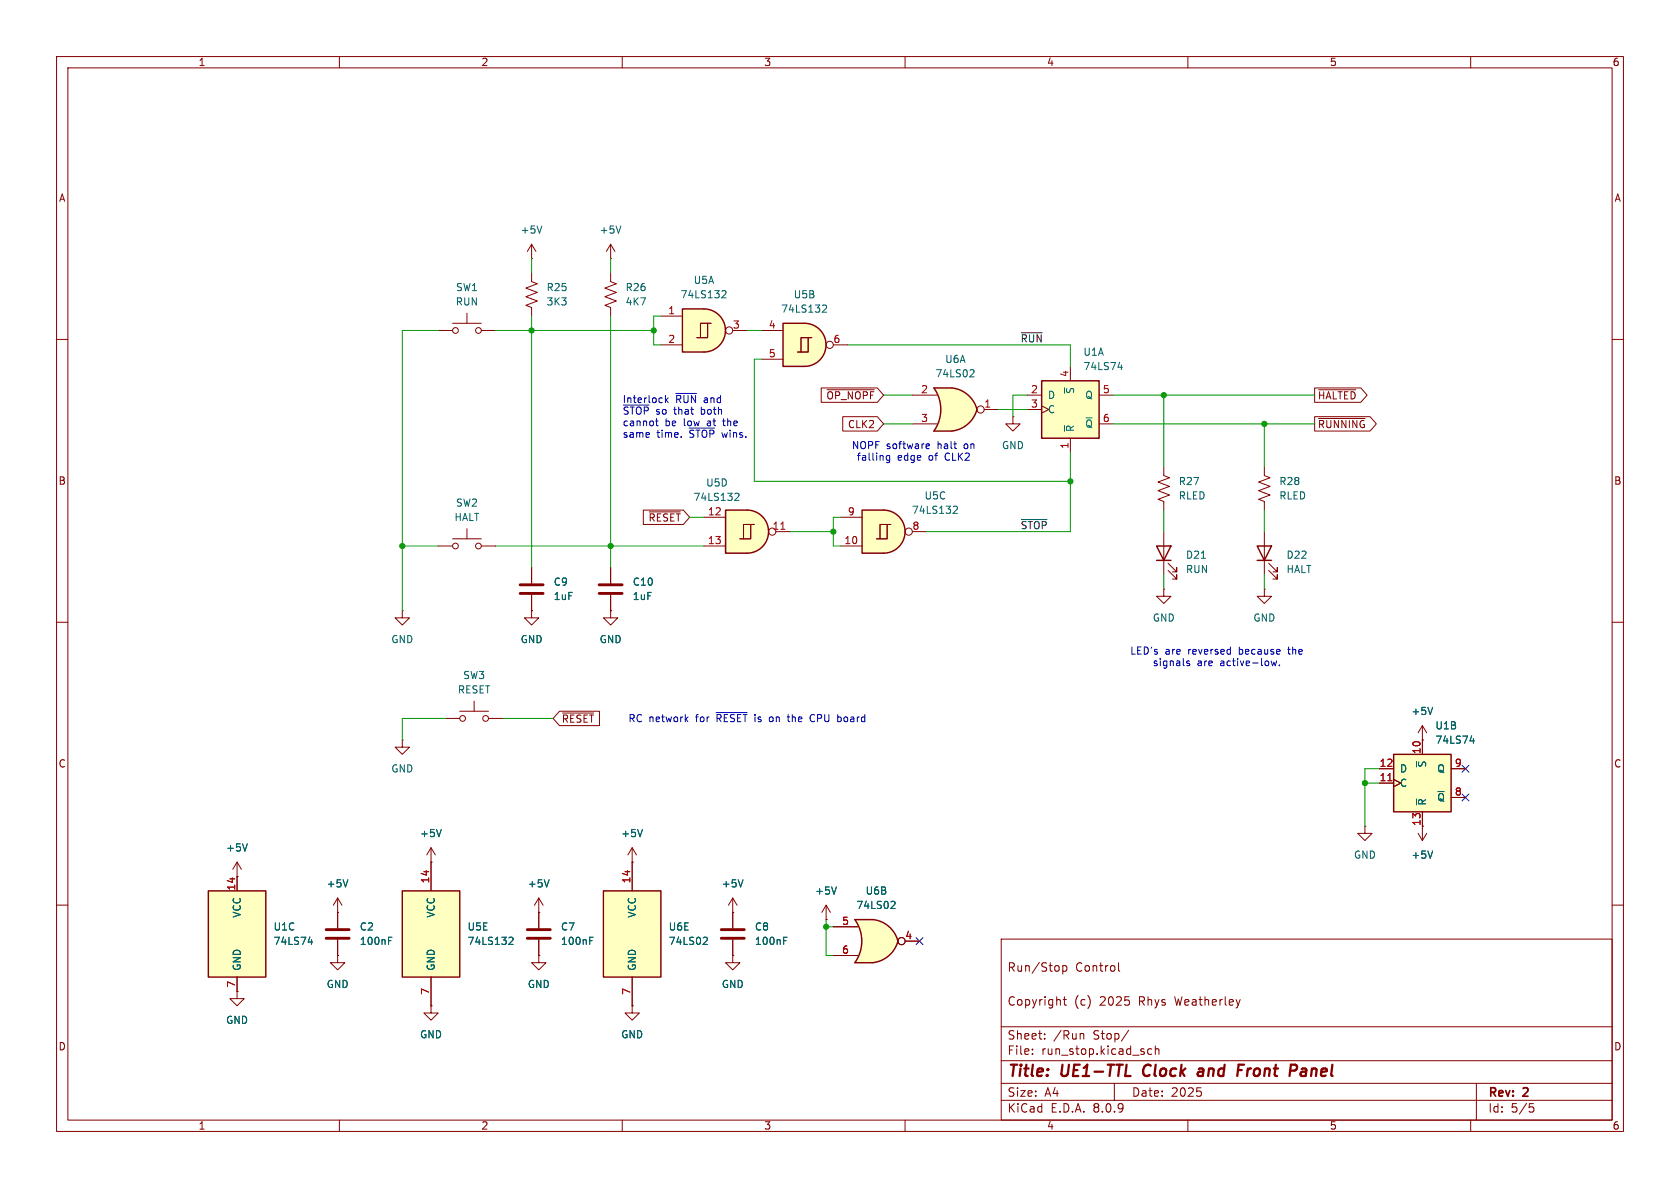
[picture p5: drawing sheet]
<svg xmlns="http://www.w3.org/2000/svg" width="297mm" height="210mm" viewBox="0 0 297 210" stroke-linecap="round" stroke-linejoin="round" font-family="sans-serif">
<g fill="none" stroke="#840000" stroke-width=".18">
<path d="M10 10h277v190h-277zM12 12h273v186h-273zM60 10v2M110 10v2M160 10v2M210 10v2M260 10v2M94 45.7h.1M94 43.2l-.8 1.3M94 43.2v2.5M94 43.2l.7 1.3M107.9 45.7h.1"/>
<path d="M107.9 43.2v2.5M107.9 43.2l-.7 1.3M107.9 43.2l.8 1.3M10 60h2M285 60h2M205.7 82.6v1.5l1.1 .4-2.1 .7 2.1 .8-2.1 .7 2.1 .8-2.1 .8 1 .3v1.6M10 110h2M107.9 108v1.2h1.3l-1.3 1.3-1.2-1.3h1.2M107.9 108h.1M107.9 100.3v2.8M107.9 105.2v2.8M285 110h2"/>
<path d="M76.2 152.4h.1M76.2 149.9l-.8 1.2M76.2 149.9v2.5M76.2 149.9l.8 1.2M10 160h2M95.2 168.9v1.3h1.3l-1.3 1.3-1.2-1.3h1.2M95.2 168.9h.1M177 166h108v32h-108zM187.9 170.7v1.5M187.9 170.8l.4-.1 .3 .3v.4l-.1 .2h-.6M188 176.7h.5M188.2 176.2v1.3l.3 .2"/>
<path d="M197.7 170.2v1.3l.3 .2M285 160h2M60 198v2M110 198v2M160 198v2M177 194.5h108M177 191.5h108M177 187.5h108M177 181.5h108M182.5 186.3v.1M182.5 185.5v.1M184.7 183.6v.1"/>
<path d="M184.7 182.8v.1M191.2 182.7h.2l.2 .2v.8M197 191.5v3M199.5 182.1l-1.3 2M203.6 185.5l-.4-.1-.3 .3v.4l.1 .2h.6M204.2 185.5l.3-.1 .3 .1 .1 .9M204.2 184.9v1.5M210 198v2M211.6 192.3h.7M212.2 192.9l.2 .3-.2 .5M260 198v2M261 191.5v6.5"/>
<path d="M270.4 195.1h.7M270.5 195.7h.4l.3 .3-.2 .5-.5 .1"/>
</g>
<path d="M202.4 188.5a1.27 1.27 0 0 0 0 1.6M211.8 190.1l.2 .1 .6-.1M211.9 189l.2-.1 .6 .1M212.7 189.4h-.6l-.4 .3M219 188.2h.9M230.7 188.9l-.6 .1M230.7 189.4h-.4a.4 .4 0 0 0-.4 .4 .4 .4 0 0 0 .3 .4h.4" fill="none" stroke="#840000" stroke-width=".4"/>
<path d="M105.9 104.9h4.1M105.9 103.4h4.1" fill="none" stroke="#840000" stroke-width=".51"/>
<path d="M95.8 39.9l-.4 1.3M109.8 39.9l-.5 1.3M78 146.6l-.4 1.3" fill="none" stroke="#006464" stroke-width=".18"/>
<path d="M71.1 157.5h10.2v15.2h-10.2z" fill="#ffffc2"/>
<path d="M71.1 157.5h10.2v15.2h-10.2z" fill="none" stroke="#840000" stroke-width=".25"/>
<path d="M76.2 152.4v5.1M76.2 172.7v5.1" fill="none" stroke="#840000" stroke-width=".18"/>
<path d="M90.2 165.7h.4l.1 .3-.8 .9h.8" fill="none" stroke="#006464" stroke-width=".18"/>
<path d="M246.4 133.4h10.1v10.1h-10.1z" fill="#ffffc2"/>
<path d="M246.4 133.4h10.1v10.1h-10.1z" fill="none" stroke="#840000" stroke-width=".25"/>
<path d="M243.8 138.4h2.6M243.8 135.9h2.6M246.4 137.8l1.2 .6-1.2 .7M251.5 130.8h.1M251.5 128.3v5.1M251.5 128.3l-.8 1.2M251.5 128.3l.7 1.2M256.5 135.9h2.6M251.5 143.5v2.6M256.5 141h2.6" fill="none" stroke="#840000" stroke-width=".18"/>
<path d="M245.4 138h.7" fill="none" stroke="#a90000" stroke-width=".18"/>
<path d="M253.3 125l-.4 1.3M259.9 131h.8M260.5 130.5v.9M250.4 141.3v1" fill="none" stroke="#006464" stroke-width=".18"/>
<path d="M184.1 67.3h10.2v10.2h-10.2z" fill="#ffffc2"/>
<path d="M184.1 67.3h10.2v10.2h-10.2z" fill="none" stroke="#840000" stroke-width=".25"/>
<path d="M181.6 69.9h2.5M181.6 72.4h2.5M184.1 71.8l1.3 .6-1.3 .6M189.2 64.8v2.5M189.2 77.5v2.5M194.3 69.9h2.5M194.3 74.9h2.5M223.5 82.6v1.5l1 .4-2 .7 2 .8-2 .7 2 .8-2 .8 1 .3v1.6M111.8 152.4h.1M111.8 149.9l-.8 1.2M111.8 149.9v2.5M111.8 149.9l.7 1.2" fill="none" stroke="#840000" stroke-width=".18"/>
<path d="M188.2 75.2v1M197.6 64.9h.8M198.2 64.5v.8M113.6 146.6l-.4 1.3" fill="none" stroke="#006464" stroke-width=".18"/>
<path d="M153.7 165l5 1.4a5.2 5.2 0 0 1-4.4 3.8z" fill="#ffffc2" stroke="#ffffc2" stroke-width=".18"/>
<path d="M151.1 170.2h3.2M151.1 162.6h3.2" fill="none" stroke="#ffffc2" stroke-width=".18"/>
<path d="M151.1 162.6h3.2v7.6h-3.2a6.7 6.7 0 0 0 0-7.6z" fill="#ffffc2"/>
<path d="M154.3 162.6a5.1 5.1 0 0 1 4.4 3.8l-4.9 1.3z" fill="#ffffc2" stroke="#ffffc2" stroke-width=".18"/>
<path d="M204.5 96.5h2.5l-1.3 2.6zM204.5 99.1h2.5M222.2 96.5h2.6l-1.3 2.6zM222.2 99.1h2.6M154.3 162.6h-3.2a6.6 6.6 0 0 1 0 7.6h3.2M154.3 162.6a5.1 5.1 0 0 1 4.4 3.8 5.2 5.2 0 0 1-4.4 3.8" fill="none" stroke="#840000" stroke-width=".25"/>
<g fill="none" stroke="#840000" stroke-width=".18">
<path d="M205.7 94v7.6M206.5 99.6l1.5 1.5v-.8v.8h-.7M223.5 94v7.6M224.3 99.6l1.5 1.5v-.8v.8h-.8M205.7 104.1v1.3h1.3l-1.3 1.3-1.2-1.3h1.2M205.7 104.1h.1M206.5 100.8l1.5 1.6v-.8v.8h-.7M223.5 104.1v1.3h1.3l-1.3 1.3-1.3-1.3h1.3M223.5 104.1h.1M224.3 100.8l1.5 1.6v-.8v.8h-.8M129.5 158.8v5.3M129.5 158.8l-.7 1.2"/>
<path d="M129.5 158.8l.8 1.2M111.8 177.8v1.3h1.2l-1.2 1.2-1.3-1.2h1.3M111.8 177.8h.1M129.5 168.9v1.3h1.3l-1.3 1.3-1.2-1.3h1.2M129.5 168.9h.1M129.5 161.3h.1M129.5 166.1v2.8M147.3 163.8h4.3M147.3 168.9h4.3M160 166.4h2.6"/>
<circle cx="159.4" cy="166.4" r=".63"/>
</g>
<path d="M212.4 98.7h.7M131.4 155.5l-.5 1.3M157.7 159.3l.4 .1 .1 .3-.8 .9h.8M138.5 166.3h.5M138.5 165.7h.6" fill="none" stroke="#006464" stroke-width=".18"/>
<path d="M127.5 165.9h4.1M127.5 164.3h4.1" fill="none" stroke="#840000" stroke-width=".51"/>
<path d="M106.7 157.5h10.1v15.2h-10.1z" fill="#ffffc2"/>
<path d="M106.7 157.5h10.1v15.2h-10.1z" fill="none" stroke="#840000" stroke-width=".25"/>
<g fill="none" stroke="#840000" stroke-width=".18">
<path d="M77.5 96.5h2.5M80 95.3h5.1M82.5 93.5v1.8M85.1 96.5h2.5M71.1 130.8v1.3h1.3l-1.3 1.3-1.3-1.3h1.3M71.1 130.8h.1M59.7 158.8l-.8 1.2M59.7 158.8v2.5M59.7 158.8l.8 1.2M95.2 158.8l-.7 1.2M95.2 158.8v2.5M95.2 158.8l.8 1.2"/>
<path d="M111.8 152.4v5.1M241.3 146.1v1.2h1.3l-1.3 1.3-1.3-1.3h1.3M241.3 146.1h.1M250.7 147.3l.8 1.3M251.5 146.1v2.5M252.2 147.3l-.7 1.3M59.7 161.3h.1M76.2 177.8v1.3h1.3l-1.3 1.2-1.3-1.2h1.3M76.2 177.8h.1M95.2 161.3h.1M111.8 172.7v5.1M146 162.6h.1"/>
<path d="M146 160l-.7 1.3M146 160v2.6M146 160l.8 1.3"/>
<circle cx="80.5" cy="96.5" r=".51"/>
<circle cx="84.6" cy="96.5" r=".51"/>
</g>
<path d="M61.5 155.5l-.4 1.3M97.1 155.5l-.5 1.3M147.9 156.8l-.5 1.3M253.3 150.4l-.4 1.3M124.5 165.7h.4l.2 .3-.8 .9h.8" fill="none" stroke="#006464" stroke-width=".18"/>
<path d="M36.8 157.5h10.2v15.2h-10.2z" fill="#ffffc2"/>
<path d="M36.8 157.5h10.2v15.2h-10.2z" fill="none" stroke="#840000" stroke-width=".25"/>
<path d="M41.9 154.9v2.6M41.9 175.3v1.2h1.3l-1.3 1.3-1.3-1.3h1.3M41.9 175.3h.1M41.9 172.7v2.6M59.7 168.9v1.3h1.3l-1.3 1.3-1.3-1.3h1.3M59.7 168.9h.1" fill="none" stroke="#840000" stroke-width=".18"/>
<path d="M54.5 166.5h.8M55.1 166.1v.8" fill="none" stroke="#006464" stroke-width=".18"/>
<path d="M132.1 90.2a3.8 3.8 0 0 1 3.8 3.8 3.8 3.8 0 0 1-3.8 3.8z" fill="#ffffc2" stroke="#ffffc2" stroke-width=".18"/>
<path d="M128.3 90.2h3.8v7.6h-3.8z" fill="#ffffc2"/>
<g fill="none" stroke="#840000" stroke-width=".18">
<path d="M124.5 91.4h3.8M124.5 96.5h3.8M132.7 92.7h-1.3v2.6M133.3 92.7h-.6v2.6h-1.9M137.2 94h2.5M41.9 154.9h.1M41.9 152.4l-.8 1.3M41.9 152.4v2.5M41.9 152.4l.8 1.3"/>
<circle cx="136.5" cy="94" r=".63"/>
</g>
<path d="M128.3 90.2h3.8a3.8 3.8 0 0 1 3.8 3.8 3.8 3.8 0 0 1-3.8 3.8h-3.8z" fill="none" stroke="#840000" stroke-width=".25"/>
<path d="M138 93.6h.8" fill="none" stroke="#a90000" stroke-width=".18"/>
<path d="M130.1 87.2l.4 .1 .1 .3-.7 .9h.7M43.7 149.2l-.4 1.2" fill="none" stroke="#006464" stroke-width=".18"/>
<path d="M156.2 90.2a3.8 3.8 0 0 1 3.8 3.8 3.8 3.8 0 0 1-3.8 3.8z" fill="#ffffc2" stroke="#ffffc2" stroke-width=".18"/>
<path d="M152.4 90.2h3.8v7.6h-3.8z" fill="#ffffc2"/>
<g fill="none" stroke="#840000" stroke-width=".18">
<path d="M77.5 58.4h2.5M80 57.2h5.1M82.5 55.4v1.8M85.1 58.4h2.5M94 48.3v1.5l1 .4-2 .7 2 .8-2 .8 2 .7-2 .8 1 .4v1.5M107.9 48.3v1.5l1.1 .4-2.1 .7 2.1 .8-2.1 .8 2.1 .7-2.1 .8 1 .4v1.5M148.6 96.5h3.8M148.6 91.4h3.8M156.8 92.7h-1.2v2.6M157.5 92.7h-.7v2.6h-1.9M161.3 94h2.5M71.1 108v1.2h1.3l-1.3 1.3-1.3-1.3h1.3"/>
<path d="M71.1 108h.1M94 108v1.2h1.2l-1.2 1.3-1.3-1.3h1.3M94 108h.1M94 100.3v2.8M94 105.2v2.8M78.7 127h2.6M81.3 125.7h5.1M83.8 124v1.7M86.4 127h2.5M59.7 161.3v2.8M59.7 166.1v2.8"/>
<circle cx="80.5" cy="58.4" r=".51"/>
<circle cx="84.6" cy="58.4" r=".51"/>
<circle cx="160.7" cy="94" r=".63"/>
<circle cx="81.8" cy="127" r=".51"/>
<circle cx="85.9" cy="127" r=".51"/>
</g>
<path d="M152.4 90.2h3.8a3.8 3.8 0 0 1 3.8 3.8 3.8 3.8 0 0 1-3.8 3.8h-3.8z" fill="none" stroke="#840000" stroke-width=".25"/>
<path d="M168.7 89.5h.4l.2 .3-.8 .9h.8M68.7 166.3h.4M68.7 165.7h.6" fill="none" stroke="#006464" stroke-width=".18"/>
<path d="M91.9 104.9h4.1M91.9 103.4h4.1M57.7 165.9h4M57.7 164.3h4" fill="none" stroke="#840000" stroke-width=".51"/>
<path d="M167.7 71l5 1.4a5.2 5.2 0 0 1-4.4 3.8z" fill="#ffffc2" stroke="#ffffc2" stroke-width=".18"/>
<path d="M165.1 76.2h3.2M165.1 68.6h3.2" fill="none" stroke="#ffffc2" stroke-width=".18"/>
<path d="M165.1 68.6h3.2v7.6h-3.2a6.7 6.7 0 0 0 0-7.6z" fill="#ffffc2"/>
<g fill="#ffffc2" stroke="#ffffc2" stroke-width=".18">
<path d="M168.3 68.6a5.1 5.1 0 0 1 4.4 3.8l-5 1.3z"/>
<path d="M142.2 57.2a3.8 3.8 0 0 1 3.8 3.8 3.8 3.8 0 0 1-3.8 3.8z"/>
</g>
<path d="M168.3 68.6h-3.2a6.6 6.6 0 0 1 0 7.6h3.2M168.3 68.6a5.1 5.1 0 0 1 4.4 3.8 5.2 5.2 0 0 1-4.4 3.8" fill="none" stroke="#840000" stroke-width=".25"/>
<g fill="none" stroke="#840000" stroke-width=".18">
<path d="M161.3 69.9h4.3M161.3 74.9h4.3M174 72.4h2.5M179.1 73.7v1.2h1.2l-1.2 1.3-1.3-1.3h1.3M179.1 73.7h.1M95.2 161.3v2.8M95.2 166.1v2.8"/>
<circle cx="173.4" cy="72.4" r=".63"/>
</g>
<path d="M171.7 65.3l.4 .1 .1 .3-.8 .9h.8M104.3 166.3h.4M104.3 165.7h.6" fill="none" stroke="#006464" stroke-width=".18"/>
<path d="M93.2 165.9h4.1M93.2 164.3h4.1" fill="none" stroke="#840000" stroke-width=".51"/>
<path d="M138.4 57.2h3.8v7.6h-3.8z" fill="#ffffc2"/>
<g fill="none" stroke="#840000" stroke-width=".18">
<path d="M134.6 58.4h3.8M142.9 59.7h-1.3v2.5M143.5 59.7h-.6v2.5h-1.9M134.6 63.5h3.8M147.3 61h2.6"/>
<circle cx="146.7" cy="61" r=".63"/>
</g>
<path d="M138.4 57.2h3.8a3.8 3.8 0 0 1 3.8 3.8 3.8 3.8 0 0 1-3.8 3.8h-3.8z" fill="none" stroke="#840000" stroke-width=".25"/>
<path d="M145.6 53.9l.4 .1 .1 .3-.8 .9h.8" fill="none" stroke="#006464" stroke-width=".18"/>
<path d="M124.5 54.6a3.8 3.8 0 0 1 3.8 3.8 3.8 3.8 0 0 1-3.8 3.8z" fill="#ffffc2" stroke="#ffffc2" stroke-width=".18"/>
<path d="M120.6 54.6h3.9v7.6h-3.9z" fill="#ffffc2"/>
<g fill="none" stroke="#840000" stroke-width=".18">
<path d="M116.8 55.9h3.8M125.1 57.2h-1.3v2.5M125.7 57.2h-.6v2.5h-1.9M129.5 58.4h2.6M116.8 61h3.8M145.2 68.6h9.9l1.1 1.3-1.1 1.2h-9.9zM146.2 68.9h8.4M149 73.7h6.1l1.1 1.2-1.1 1.3h-6.1zM232.4 68.6h8.2l1.1 1.3-1.1 1.2h-8.2zM232.4 73.7h9.8l1.1 1.2-1.1 1.3h-9.8zM233.1 68.9h6.6M233.1 74h8.2"/>
<path d="M113.7 90.2h7.1l1.1 1.2-1.1 1.3h-7.1zM114.8 90.5h5.5M94 108h.1M94 100.3v2.8M94 105.2v2.8M107.9 108h.1M107.9 100.3v2.8M107.9 105.2v2.8M98.9 125.7h7.1v2.6h-7.1l-1.1-1.3zM99.4 126h5.5M243.8 138.4h2.6M243.8 135.9h2.6"/>
<path d="M246.4 137.8l1.2 .6-1.2 .7M251.5 130.8h.1M251.5 130.8v2.6M256.5 135.9h2.6M41.9 154.9h.1M41.9 154.9v2.6M76.2 152.4h.1M76.2 152.4v5.1M111.8 152.4h.1M111.8 152.4v5.1M251.5 143.5v2.6M256.5 141h2.6"/>
<path d="M41.9 175.3h.1M41.9 172.7v2.6M59.7 168.9h.1M59.7 161.3h.1M59.7 161.3v2.8M59.7 166.1v2.8M76.2 177.8h.1M76.2 172.7v5.1M95.2 161.3h.1M95.2 168.9h.1M95.2 161.3v2.8M95.2 166.1v2.8"/>
<path d="M111.8 177.8h.1M111.8 172.7v5.1M129.5 161.3h.1M129.5 168.9h.1M129.5 161.3v2.8M129.5 166.1v2.8M146 162.6h.1M147.3 163.8h4.3M147.3 168.9h4.3M160 166.4h2.6"/>
<circle cx="128.9" cy="58.4" r=".63"/>
<circle cx="159.4" cy="166.4" r=".63"/>
</g>
<path d="M120.6 54.6h3.9a3.8 3.8 0 0 1 3.8 3.8 3.8 3.8 0 0 1-3.8 3.8h-3.9z" fill="none" stroke="#840000" stroke-width=".25"/>
<g fill="none" stroke="#006464" stroke-width=".18">
<path d="M127.8 51.4h.4l.2 .3-.8 .9h.8M253.3 125l-.4 1.3M259.9 131h.8M260.5 130.5v.9M43.7 149.2l-.4 1.2M61.5 155.5l-.4 1.3M78 146.6l-.4 1.3M97.1 155.5l-.5 1.3M113.6 146.6l-.4 1.3M131.4 155.5l-.5 1.3M147.9 156.8l-.5 1.3M157.7 159.3l.4 .1 .1 .3-.8 .9h.8"/>
<path d="M250.4 141.3v1M253.3 150.4l-.4 1.3M54.5 166.5h.8M55.1 166.1v.8M68.7 165.7h.6M68.7 166.3h.4M90.2 165.7h.4l.1 .3-.8 .9h.8M104.3 165.7h.6M104.3 166.3h.4M124.5 165.7h.4l.2 .3-.8 .9h.8M138.5 165.7h.6M138.5 166.3h.5"/>
</g>
<path d="M180.6 58.8h3.6M180.6 91.8h4.5" fill="none" stroke="#0f0f0f" stroke-width=".18"/>
<g fill="none" stroke="#0000c2" stroke-width=".18">
<path d="M110.2 71.6h4.5M116.1 74v1.1l.3 .2M117.6 69.9v1.3M117.8 70.7l.3 .5M118.1 70.3l-.5 .5M119.5 69.6h3.6M120.4 77.2v.1M121.8 75.7h4.5M163.9 78.5h.4v.3l-.6 .1M164.3 79.3h-.4M157.3 80.5v1l-.3 .3-.3-.1M157.3 80.6l-.4-.1-.2 .3 .1 .5h.5"/>
<path d="M210.3 116.9l-.3-.1-.2 .2v.2l.5 .1v.3h-.5M224.7 116.8l.3 .9 .2-.6 .2 .6 .3-.9M226.2 117.6v.1M121.3 127.1l.3 .5M121.6 126.7l-.5 .5M126.6 126h5.5M136.1 126.8l-.1 .2 .1 .5M139.2 126.7h.4M139.3 126.3v1.1l.3 .2M143.8 126.3a.64 .64 0 0 0-.6 .6 .64 .64 0 0 0 .6 .7M148.5 126.7l.2 .3v.3l-.2 .3"/>
</g>
<g fill="none" stroke="#009600" stroke-width=".18">
<path d="M77.5 58.4h-6.4v49.6M87.6 58.4h28M94 45.7v2.6M94 55.9v44.4M107.9 45.7v2.6M107.9 55.9v44.4M116.8 55.9h-1.2v5.1h1.2M132.1 58.4h2.5M134.6 63.5h-1.3v21.6h55.9M149.9 61h39.3v3.8M156.2 74.9h5.1M156.2 69.9h5.1"/>
<path d="M176.5 72.4h5.1M181.6 69.9h-2.5v3.8M196.8 74.9h35.6M196.8 69.9h35.6M205.7 69.9v12.7M223.5 74.9v7.7M71.1 96.5h6.4M87.6 96.5h36.9M121.9 91.4h2.6M139.7 94h7.6M148.6 91.4h-1.3v5.1h1.3M189.2 80v14h-25.4"/>
<path d="M205.7 90.2v3.8M223.5 90.2v3.8M205.7 101.6v2.5M223.5 101.6v2.5M78.7 127h-7.6v3.8M88.9 127h8.9M241.3 138.4h2.5M243.8 135.9h-2.5v10.2M146 162.6v6.3h1.3M146 163.8h1.3"/>
</g>
<path d="M258.5 135.3l1.2 1.2M259.7 135.3l-1.2 1.2M258.5 140.4l1.2 1.2M259.7 140.4l-1.2 1.2M162 165.8l1.2 1.2M163.2 165.8l-1.2 1.2" fill="none" stroke="#000084" stroke-width=".18"/>
<path d="M245.4 138h.7" fill="none" stroke="#a90000" stroke-width=".18"/>
<g fill="#009600" stroke="#009600" stroke-width=".18">
<circle cx="94" cy="58.4" r=".46"/>
<circle cx="147.3" cy="94" r=".46"/>
<circle cx="71.1" cy="96.5" r=".46"/>
<circle cx="115.6" cy="58.4" r=".46"/>
<circle cx="205.7" cy="69.9" r=".46"/>
<circle cx="241.3" cy="138.4" r=".46"/>
<circle cx="223.5" cy="74.9" r=".46"/>
<circle cx="107.9" cy="96.5" r=".46"/>
<circle cx="146" cy="163.8" r=".46"/>
<circle cx="189.2" cy="85.1" r=".46"/>
</g>
<g font-size="2.8" fill="#840000">
<text x="178" y="190.9">Title:</text>
<text x="187.7" y="190.9">UE1-TTL</text>
<text x="202.9" y="190.9">Clock</text>
<text x="213.4" y="190.9">and</text>
<text x="221.2" y="190.9">Front</text>
<text x="231.2" y="190.9">Panel</text>
</g>
<g font-size="2.1" fill="#840000">
<text x="178" y="172">Run/Stop</text>
<text x="190.1" y="172">Control</text>
<text x="178" y="178">Copyright</text>
<text x="189.9" y="178">(c)</text>
<text x="194.5" y="178">2025</text>
<text x="201.5" y="178">Rhys</text>
<text x="208" y="178">Weatherley</text>
<text x="178" y="184">Sheet:</text>
<text x="186.2" y="184">/Run</text>
<text x="193.3" y="184">Stop/</text>
<text x="178" y="186.7">File:</text>
<text x="184.1" y="186.7">run_stop.kicad_sch</text>
<text x="178" y="196.9">KiCad</text>
<text x="178" y="194.1">Size:</text>
<text x="184.7" y="194.1">A4</text>
<text x="185.7" y="196.9">E.D.A.</text>
<text x="193.3" y="196.9">8.0.9</text>
<text x="200" y="194.1">Date:</text>
<text x="207" y="194.1">2025</text>
<text x="263" y="194.3">Rev:</text>
<text x="263" y="196.9">Id:</text>
<text x="267.1" y="196.9">5/5</text>
<text x="269.4" y="194.3">2</text>
</g>
<g font-size="1.8" fill="#840000">
<text x="35" y="11.9">1</text>
<text x="85" y="11.9">2</text>
<text x="135" y="11.9">3</text>
<text x="185" y="11.9">4</text>
<text x="235" y="11.9">5</text>
<text x="285" y="11.9">6</text>
<text x="10.3" y="35.9">A</text>
<text x="285.3" y="35.9">A</text>
<text x="146" y="70.8">~{OP_NOPF}</text>
<text x="232.9" y="70.8">~{HALTED}</text>
<text x="149.8" y="75.9">CLK2</text>
<text x="232.9" y="75.9">~{RUNNING}</text>
<text x="10.3" y="85.9">B</text>
<text x="285.3" y="85.9">B</text>
<text x="114.5" y="92.4">~{RESET}</text>
<text x="99.2" y="128">~{RESET}</text>
<text x="10.3" y="135.9">C</text>
<text x="285.3" y="135.9">C</text>
<text x="251.2" y="146.1" transform="rotate(-90 251.2 146.1)">13</text>
<text x="10.3" y="185.9">D</text>
<text x="285.3" y="185.9">D</text>
<text x="35" y="199.9">1</text>
<text x="85" y="199.9">2</text>
<text x="135" y="199.9">3</text>
<text x="185" y="199.9">4</text>
<text x="235" y="199.9">5</text>
<text x="285" y="199.9">6</text>
</g>
<g font-size="1.8" fill="#006464">
<text x="91.9" y="41.5">+5V</text>
<text x="105.9" y="41.5">+5V</text>
<text x="80.5" y="51.7">SW1</text>
<text x="96.5" y="51.7">R25</text>
<text x="110.5" y="51.7">R26</text>
<text x="120.2" y="52.9">74LS132</text>
<text x="122.5" y="50.4">U5A</text>
<text x="140.2" y="52.9">U5B</text>
<text x="80.5" y="54.2">RUN</text>
<text x="96.5" y="54.2">3K3</text>
<text x="110.5" y="54.2">4K7</text>
<text x="138" y="55.5">74LS132</text>
<text x="167" y="64.4">U6A</text>
<text x="191.4" y="63.1">U1A</text>
<text x="191.4" y="65.6">74LS74</text>
<text x="165.3" y="66.9">74LS02</text>
<text x="185.2" y="70.7">D</text>
<text x="190.1" y="69.7" transform="rotate(-90 190.1 69.7)">~{S}</text>
<text x="191.8" y="70.7">Q</text>
<text x="185.2" y="73.3">C</text>
<text x="190.1" y="76.5" transform="rotate(-90 190.1 76.5)">~{R}</text>
<text x="191.8" y="75.8">~{Q}</text>
<text x="177" y="79.6">GND</text>
<text x="80.5" y="89.8">SW2</text>
<text x="122.5" y="88.7">74LS132</text>
<text x="124.7" y="86.2">U5D</text>
<text x="163.3" y="88.5">U5C</text>
<text x="208.3" y="88.5">RLED</text>
<text x="208.3" y="86">R27</text>
<text x="226.1" y="88.5">RLED</text>
<text x="226.1" y="86">R28</text>
<text x="80.2" y="92.3">HALT</text>
<text x="161.1" y="91">74LS132</text>
<text x="209.6" y="99">D21</text>
<text x="209.6" y="101.5">RUN</text>
<text x="227.3" y="99">D22</text>
<text x="227.3" y="101.5">HALT</text>
<text x="97.8" y="103.7">C9</text>
<text x="97.8" y="106.3">1uF</text>
<text x="111.8" y="106.3">1uF</text>
<text x="111.8" y="103.7">C10</text>
<text x="69.1" y="113.9">GND</text>
<text x="91.9" y="113.9">GND</text>
<text x="105.9" y="113.9">GND</text>
<text x="203.7" y="110.1">GND</text>
<text x="221.5" y="110.1">GND</text>
<text x="80.8" y="122.8">RESET</text>
<text x="81.8" y="120.2">SW3</text>
<text x="249.4" y="126.6">+5V</text>
<text x="253.7" y="129.1">U1B</text>
<text x="253.7" y="131.7">74LS74</text>
<text x="69.1" y="136.8">GND</text>
<text x="247.4" y="136.8">D</text>
<text x="252.3" y="135.8" transform="rotate(-90 252.3 135.8)">~{S}</text>
<text x="254" y="136.8">Q</text>
<text x="247.4" y="139.3">C</text>
<text x="252.3" y="142.5" transform="rotate(-90 252.3 142.5)">~{R}</text>
<text x="254" y="141.8">~{Q}</text>
<text x="74.2" y="148.2">+5V</text>
<text x="109.7" y="148.2">+5V</text>
<text x="39.9" y="150.7">+5V</text>
<text x="239.3" y="152">GND</text>
<text x="249.4" y="152">+5V</text>
<text x="57.7" y="157.1">+5V</text>
<text x="93.2" y="157.1">+5V</text>
<text x="127.5" y="157.1">+5V</text>
<text x="144" y="158.3">+5V</text>
<text x="151.3" y="160.9">74LS02</text>
<text x="152.9" y="158.3">U6B</text>
<text x="42.8" y="162.3" transform="rotate(-90 42.8 162.3)">VCC</text>
<text x="48.3" y="164.7">U1C</text>
<text x="48.3" y="167.2">74LS74</text>
<text x="63.5" y="164.7">C2</text>
<text x="63.5" y="167.2">100nF</text>
<text x="77.1" y="162.3" transform="rotate(-90 77.1 162.3)">VCC</text>
<text x="82.6" y="167.2">74LS132</text>
<text x="82.6" y="164.7">U5E</text>
<text x="99.1" y="164.7">C7</text>
<text x="99.1" y="167.2">100nF</text>
<text x="112.6" y="162.3" transform="rotate(-90 112.6 162.3)">VCC</text>
<text x="118.1" y="164.7">U6E</text>
<text x="118.1" y="167.2">74LS02</text>
<text x="133.4" y="164.7">C8</text>
<text x="133.4" y="167.2">100nF</text>
<text x="42.8" y="171.7" transform="rotate(-90 42.8 171.7)">GND</text>
<text x="77.1" y="171.7" transform="rotate(-90 77.1 171.7)">GND</text>
<text x="112.6" y="171.7" transform="rotate(-90 112.6 171.7)">GND</text>
<text x="57.7" y="174.9">GND</text>
<text x="93.2" y="174.9">GND</text>
<text x="127.5" y="174.9">GND</text>
<text x="39.9" y="181.2">GND</text>
<text x="74.2" y="183.7">GND</text>
<text x="109.7" y="183.7">GND</text>
</g>
<g font-size="1.8" fill="#a90000">
<text x="118" y="55.6">1</text>
<text x="129.5" y="58.2">3</text>
<text x="135.8" y="58.2">4</text>
<text x="118" y="60.7">2</text>
<text x="135.8" y="63.2">5</text>
<text x="147.2" y="60.7">6</text>
<text x="162.7" y="69.6">2</text>
<text x="182.2" y="69.6">2</text>
<text x="189" y="66.7" transform="rotate(-90 189 66.7)">4</text>
<text x="194.9" y="69.6">5</text>
<text x="162.7" y="74.7">3</text>
<text x="173.9" y="72.1">1</text>
<text x="182.2" y="72.1">3</text>
<text x="194.9" y="74.7">6</text>
<text x="189" y="79.4" transform="rotate(-90 189 79.4)">1</text>
<text x="125.1" y="91.2">12</text>
<text x="136.5" y="93.7">11</text>
<text x="149.8" y="91.2">9</text>
<text x="161.2" y="93.7">8</text>
<text x="125.1" y="96.3">13</text>
<text x="149.2" y="96.3">10</text>
<text x="243.8" y="135.6">12</text>
<text x="251.2" y="133.4" transform="rotate(-90 251.2 133.4)">10</text>
<text x="257.1" y="135.6">9</text>
<text x="243.8" y="138.2">11</text>
<text x="257.1" y="140.7">8</text>
<text x="41.7" y="157.5" transform="rotate(-90 41.7 157.5)">14</text>
<text x="75.9" y="156.3" transform="rotate(-90 75.9 156.3)">14</text>
<text x="111.5" y="156.3" transform="rotate(-90 111.5 156.3)">14</text>
<text x="148.8" y="163.6">5</text>
<text x="159.9" y="166.1">4</text>
<text x="148.8" y="168.7">6</text>
<text x="41.7" y="174.7" transform="rotate(-90 41.7 174.7)">7</text>
<text x="75.9" y="176" transform="rotate(-90 75.9 176)">7</text>
<text x="111.5" y="176" transform="rotate(-90 111.5 176)">7</text>
</g>
<g font-size="1.8" fill="#0f0f0f">
<text x="180.3" y="60.6">~{RUN}</text>
<text x="180.3" y="93.6">~{STOP}</text>
</g>
<g font-size="1.8" fill="#0000c2">
<text x="110" y="71.5">Interlock</text>
<text x="119.4" y="71.5">~{RUN}</text>
<text x="124.5" y="71.5">and</text>
<text x="110" y="73.5">~{STOP}</text>
<text x="110" y="75.5">cannot</text>
<text x="110" y="77.6">same</text>
<text x="115.9" y="73.5">so</text>
<text x="116.1" y="77.6">time.</text>
<text x="117.6" y="75.5">be</text>
<text x="119.3" y="73.5">that</text>
<text x="121" y="75.5">low</text>
<text x="122" y="77.6">~{STOP}</text>
<text x="124.2" y="73.5">both</text>
<text x="125.3" y="75.5">at</text>
<text x="127.9" y="77.6">wins.</text>
<text x="128.3" y="75.5">the</text>
<text x="150.5" y="79.6">NOPF</text>
<text x="151.4" y="81.6">falling</text>
<text x="156.7" y="79.6">software</text>
<text x="158.7" y="81.6">edge</text>
<text x="164.3" y="81.6">of</text>
<text x="165.8" y="79.6">halt</text>
<text x="167.3" y="81.6">CLK2</text>
<text x="170.7" y="79.6">on</text>
<text x="199.7" y="115.9">LED's</text>
<text x="203.7" y="118">signals</text>
<text x="206" y="115.9">are</text>
<text x="210.2" y="115.9">reversed</text>
<text x="211.6" y="118">are</text>
<text x="215.8" y="118">active-low.</text>
<text x="219.3" y="115.9">because</text>
<text x="228.2" y="115.9">the</text>
<text x="111" y="127.9">RC network</text>
<text x="123.1" y="127.9">for</text>
<text x="127" y="127.9">~{RESET}</text>
<text x="133.9" y="127.9">is</text>
<text x="136.7" y="127.9">on</text>
<text x="140.2" y="127.9">the</text>
<text x="144.3" y="127.9">CPU</text>
<text x="149.3" y="127.9">board</text>
</g>
</svg>
